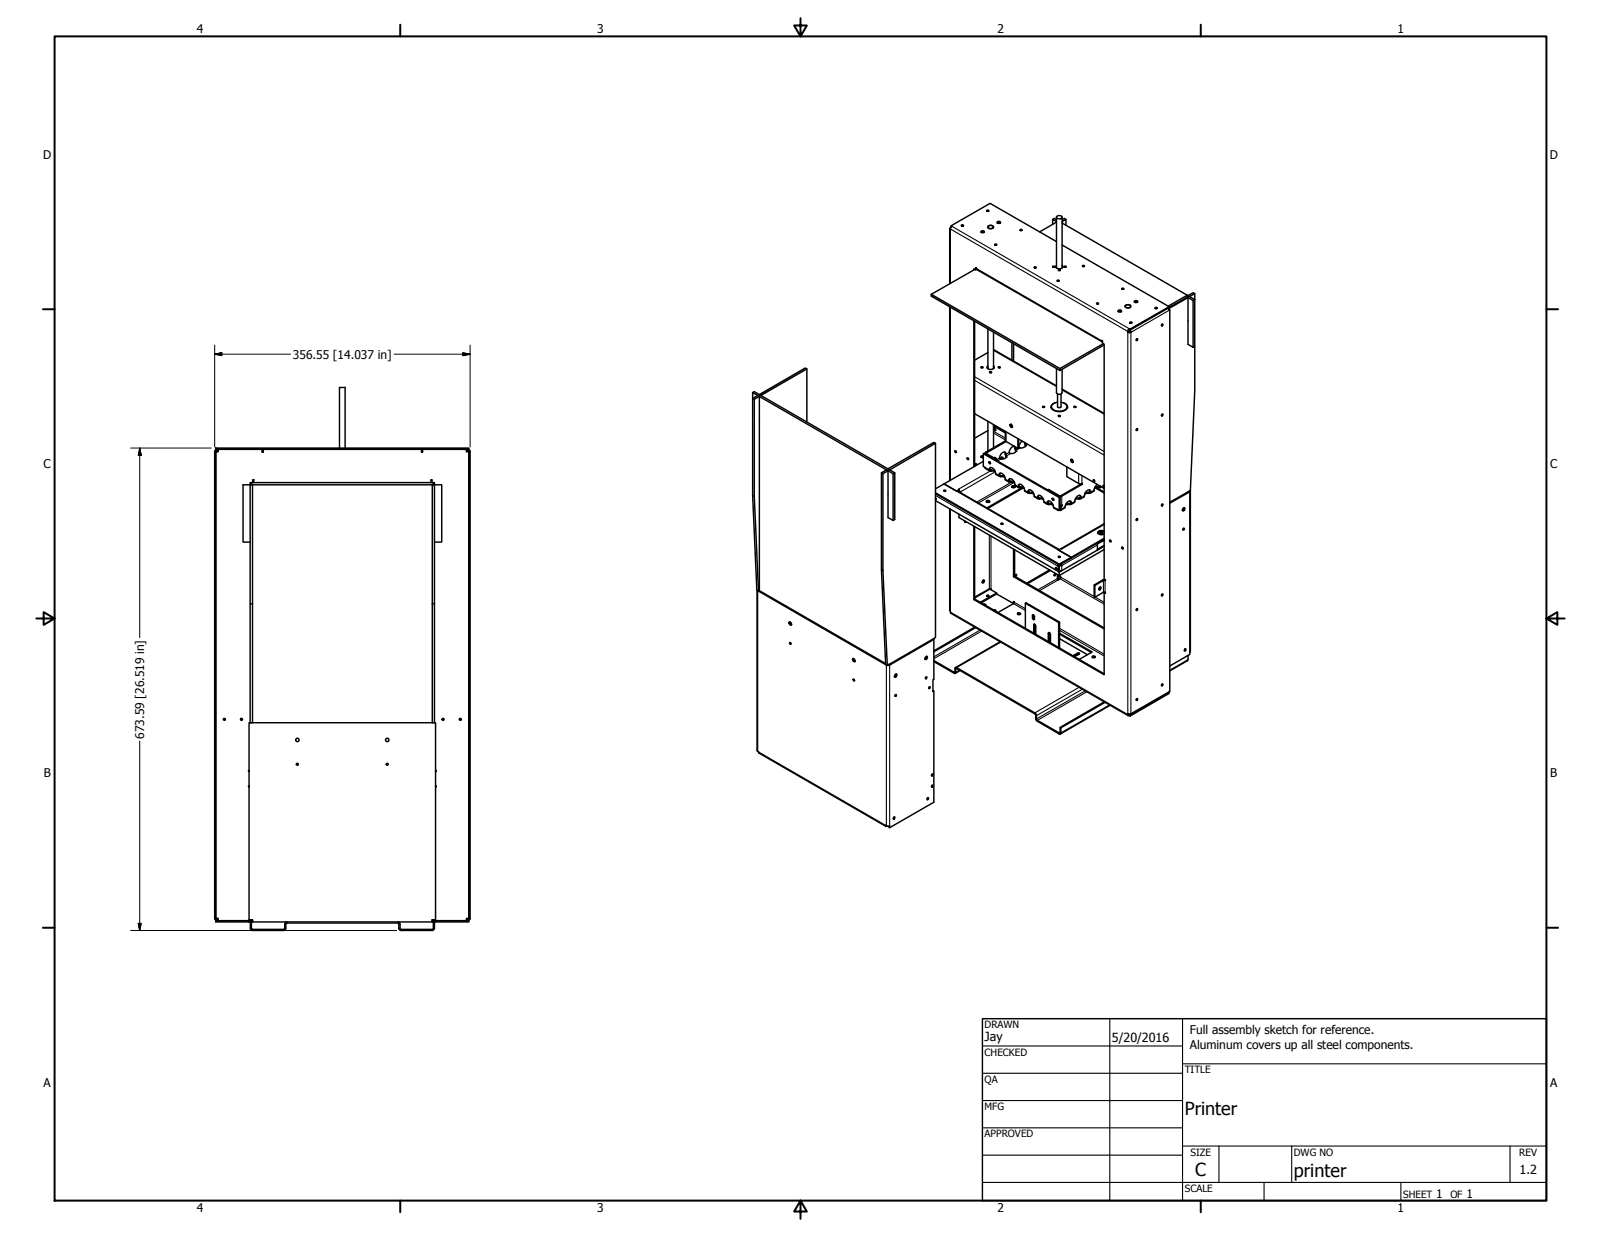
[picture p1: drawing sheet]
<svg xmlns="http://www.w3.org/2000/svg" width="559mm" height="432mm" viewBox="0 0 559 432" stroke-linecap="round" stroke-linejoin="round" font-family="sans-serif">
<!-- layer: Visible (ANSI) -->
<g fill="none" stroke="#000" stroke-width=".51">
<path d="M331.7 79.9v.4M332 78.8l13.6-7.8 23.1 13.3M335.6 78.9h.6l-.7-.1a.36 .36 0 0 1 .4-.4 .36 .36 0 0 1 .3 .5h-.5M344.4 73.7h.7h-.7a.35 .35 0 0 1 .3-.4 .35 .35 0 0 1 .4 .4h-.6M344.9 79a1.16 1.16 0 0 1 1.9 .4 1.16 1.16 0 0 1-2-.2zM348 77.5a.56 .56 0 0 1 .8-.3 .56 .56 0 0 1 .3 .7h-.9zM348 77.8l.4-.2 .8 .2M367.4 76.6l1.3 .7M368.7 76.7l-.7-.4-.6 .3v1.7M368.7 77.5l-5.9 3.5M368.7 75.8v17.7M368.8 75.6a1.04 1.04 0 0 1 1.1-.4 1.04 1.04 0 0 1 .7 .9 1.04 1.04 0 0 1-1 .3 1.04 1.04 0 0 1-.8-.8z"/>
<path d="M370.7 77.3l1.3-.7v2M370.7 77.9l43.7 25.2v.6l-6.3 3.6M370.7 75.8v17.7M372 76.6l-.5-.3-.8 .4M339.9 94.2v-.3l.6 .3M340.2 94l-15.1 8.7M342.4 81.1l.6-.3 .5 .3M342.5 80.6l.5-.1 .5 .3a.58 .58 0 0 1-.5 .5 .58 .58 0 0 1-.6-.5zM347.3 85.5h.5h-.6a.35 .35 0 0 1 .4-.3 .35 .35 0 0 1 .3 .3h-.1M356.1 80.5h.5l-.6-.1a.36 .36 0 0 1 .4-.3 .36 .36 0 0 1 .3 .2l-.1 .2M361.1 93.5h.5l-.7-.1a.35 .35 0 0 1 .4-.3 .35 .35 0 0 1 .3 .3v.1M367.4 93h.6a.36 .36 0 0 1-.3 .3 .36 .36 0 0 1-.4-.2z"/>
<path d="M367.5 93.3h.5M368.7 92.6l-.1 .2a1.23 1.23 0 0 0 .8 1.1 1.23 1.23 0 0 0 1.2-.3l.4-.4-.3-.6M368.7 93l-.2 .3M369.1 98.1h.5l-.6-.1a.35 .35 0 0 1 .3-.3 .35 .35 0 0 1 .4 .3l-.1 .1M369.4 94.1h.6a.32 .32 0 0 1-.3 .4 .32 .32 0 0 1-.3-.4zM369.5 94.4h.5M370.7 93l.3 .3M370.7 85.5l37.4 21.6M371.4 93h.6a.36 .36 0 0 1-.2 .3 .36 .36 0 0 1-.5-.2zM371.5 93.3h.5M377.9 93h.5h-.6a.36 .36 0 0 1 .3-.4 .36 .36 0 0 1 .4 .3l-.1 .1M325.1 102.7l44.9 26v.6l-44.9-25.9z"/>
<path d="M339.9 112v50.9M340.2 112.1v50.7M344.8 114.7v14M346.8 116l-.1 12.7M353.2 119.6v6.1M353.8 120v6M382.8 106h.5h-.6a.35 .35 0 0 1 .4-.3 .35 .35 0 0 1 .3 .3h-.1M384.5 118.9l.3 .5M384.8 119.8l.6 .3v82.1l.4 .2v.4l-.1-.2M385.1 120l-15.1 8.7M390.3 108.4a.56 .56 0 0 1 .7-.3 .56 .56 0 0 1 .3 .7h-.9zM390.3 108.7l.4-.2 .7 .2"/>
<path d="M391.1 108.5l-.8 .3M391.7 101h.5l-.7-.1a.32 .32 0 0 1 .4-.3 .32 .32 0 0 1 .3 .4M392.8 106.7a.98 .98 0 0 1 1.1-.4 .98 .98 0 0 1 .7 .9 1.16 1.16 0 0 1-1.9-.4zM393.6 115.7v.3M393.9 115.5v.4M394 115.3l.1 .1M394.3 112.6l.5-.2 .3 .3-.7 .1h.6h-.3zM394.5 114.9l13.6-7.8v.3l-13.6 7.8M395.9 105.5l.4-.2 .8 .2M396 105l.5-.1 .6 .3a.58 .58 0 0 1-.6 .5 .58 .58 0 0 1-.6-.5zM396.8 118.2l-.2 .5M403.2 107.4l.3-.1 .4 .3-.7 .1h.7l-.4 .1z"/>
<path d="M405.6 113.2l-.2 .4M407.7 107.6l.4 .7 .2-.1-.3-.1M408.3 108.2v133l-.4 .6M414.7 103.9l-6.8 3.9M416.4 104.9l-2-1.2 .3 .2v16.3l1.7 1 .6-.3v-16.3l-.6 .3v16.3M417 102.5l-.6-.3-1.7 1 .5 .3 1.8-1v2.1l-2.6-1.5-6.7 3.8M262.7 139.1l1.8-1.1 .5 .4v67.8l-.3 .2-.5-.3-1.5-33.1zM262.7 137l49 28.4M265 137.7l16.1-9.2 .5 .3-16 9.2zM265 138.4l-1.7 1M281.6 128.8v18.5M342.5 128.4h.5"/>
<path d="M344.8 128.1l-.3 .3M344.8 127.8l-.2 .1a1.02 1.02 0 0 0 .5 1.1 1.02 1.02 0 0 0 1.2-.1l.7-.4-.2-.7M344.8 123.1l-4.6 2.6M345.5 130.1h.5M345.5 129.8l.6 .1a.35 .35 0 0 1-.3 .3 .35 .35 0 0 1-.4-.3zM346.8 122.2h.4M346.8 128.1l.2 .3M348.4 128.1h.7a.35 .35 0 0 1-.3 .4 .35 .35 0 0 1-.4-.4zM348.6 128.4h.4M368.7 128.6v8.4a1.08 1.08 0 0 0 1 .7 1.08 1.08 0 0 0 1-.7v-8.1M369.1 137.5v4.5a.73 .73 0 0 0 1.2 0v-4.5M385.4 120.4l-15.4 8.9"/>
<path d="M417 120.9v15.5l-1.5 34.8-.8 .5M74.9 157.7h.4M74.9 157.7v162.9M75.3 156.4h88.3v.4h-88.3zM75.3 157.7v162.9M75.7 156.8h15.7v1.1h.5v-1.1h55.2v1.1h.4v-1.1h15.8l.6 .3 .2 .5M75.7 157.2l-.4 .4M75.7 156.8l-.5 .3-.3 .5M76.1 156.8v.9h-.8v162.9h.8v.8M76.1 157.2h-.4v.5M118.5 156.4v-21.1h2v21.1M162.8 156.8v.9h.8v162.9h-.8v.8"/>
<path d="M162.8 157.2h.5M163.3 157.2v.5M163.3 157.2l.4 .4M163.6 157.7h.5v162.9h-.5zM326.5 154.7v67.9l-.9 .5M333.4 157.4l.4 .5a.37 .37 0 0 1-.5-.1 .37 .37 0 0 1 .1-.4zM333.6 157.4l.2 .4M337.8 159.8l.3 .5M340.2 144.4l45.2 26.1M343.2 159.4l-.8 .2M343.2 159.1h-.4l-.5 .3 .1 .2 .8 .2M343.2 158.4l26.5 15.3"/>
<path d="M344 158.5l3.9 2.3 .3-.2M344.4 158.4l3.8 2.2v.3M344.8 147v10.5M344.8 150.3l-4.6 2.7M346.8 149.4a.51 .51 0 0 1 .6 .3 .51 .51 0 0 1-.2 .7l-.4-.5M346.8 148.2v8.1M346.8 148.7l4.1 2.4M346.8 148.4l4.1 2.4M346.8 159.8h.6l.3 .5M347 149.4l.5 .8M347.2 149.4l.3 .7M347.3 159.7l.2 .4"/>
<path d="M349.5 160h.5M350.6 157.8l.2 .6M350.9 153.9l-6.9 4M351.2 158.6a.89 .89 0 0 0-.9-.9 .89 .89 0 0 0-.9 .8l-.5 1.4M352.6 148.1a.64 .64 0 0 1 .6 .4 .64 .64 0 0 1-.1 .7l-.5-.4zM352.8 148.1l.1 .6 .5 .4M352.9 148.1l.5 .8M354 155.8l.2 .7M354.5 156.7a.79 .79 0 0 0-.6-.9 .79 .79 0 0 0-.9 .5l-.6 .9-.2 .7M354.6 157.5v-.3a1.37 1.37 0 0 1-1.9 1.1M355.3 153.1v3.4M355.5 153.2v3.1l-.2 .2-4.1-2.4-6.8 4"/>
<path d="M356.8 154l-.5 .4-.7 1.6M357.6 154.4v.1M357.9 154.6v.1M364 142.2h.5M364 141.9h.6a.32 .32 0 0 1-.3 .3 .32 .32 0 0 1-.3-.3zM367 141.9l-.2 .3M367 142v.6M368.3 140.6a1.47 1.47 0 0 0-1.5 1.6 1.47 1.47 0 0 0 1.7 1.3 3.4 3.4 0 0 0 4.1-1.4l-.4-.9-1-.6M369.1 140.4a1.7 1.7 0 0 0-1.9 2.1 3.6 3.6 0 0 0 5.2-.3 1.95 1.95 0 0 0-2.1-1.8M369.4 145l.7 .1a.32 .32 0 0 1-.4 .3 .32 .32 0 0 1-.3-.4zM369.5 145.4h.5M372.5 141.9l.1 .3"/>
<path d="M372.5 142l-.1 .6M374.8 142l.7-.1a.36 .36 0 0 1-.3 .3 .36 .36 0 0 1-.4-.2zM375 142.2h.5M396.8 149.7l-.2 .4M405.6 144.6l-.2 .4M87.3 169.2v83.1M87.3 169.2h.8v41.6h-.8M87.3 169.2h-2.5v20h2.5M87.8 168.5h-.5v.7M87.8 169.2v-.7h63.5v.7M88.1 169.2h62.8M88.2 168.5v-1.1h.4v1.1"/>
<path d="M150.4 168.5v-1.1h.4v1.1M150.9 169.2v83.1h.7v-41.5M150.9 169.2h.7v41.6h-.7M151.3 168.5h.3v.7h2.6v20h-2.6M263.3 173.3l1.4 33.1M307.7 165l.5 .4v33.9l-.5-.4M309.9 163.6l16-9.2 .6 .3-16 9.3zM309.9 164.3l-1.7 1.1M311.7 165.4l.6-.4v16.4l-.6 .3-1.8-1v-16.4l-.5-.3-1.7 1v33.9l1.4 33.1 .6 .3 .8-.5M311.7 165.4v16.3M312.3 165l-49-28.3-.6 .3v2.1l.6 .3v33.9l-.6-.3M326.5 170.6l3-1.7 4.4 2.5"/>
<path d="M326.5 174.8l42.9 24.7 .3 .2v1.2l-35-20.2v-1.2M326.5 174.1l.2 .1M326.5 173.9l.2 .3-.2 .2M326.5 172.3l43.2 24.9M326.5 172l43.2 24.9M329.5 171.4h.5M329.5 171.1l.6 .1a.32 .32 0 0 1-.3 .3 .32 .32 0 0 1-.3-.4zM333.9 171.4h.4M333.9 171.4l.9-.4-.3 .5M334.5 170.8l.3 .2M334.6 171.4l.2 .3M334.8 171.5l-.2 .1"/>
<path d="M340.2 162.4l.3 .2M340.4 162.2l-.2 .1M343.2 161l-13.7 7.9 4.4 2.5M343.8 163.1l-.6-.3v-4.4l.3-.2 26.5 15.3M344.3 175.2l.3-.2 .8 .2M344.4 174.8a.51 .51 0 0 1 .7-.2 .51 .51 0 0 1 .2 .7h-.9l-.2-.2zM345.2 161.2a.4 .4 0 0 1 .4 .3 .4 .4 0 0 1-.1 .4zM345.4 161.2l.3 .5M350.6 166.2l-1.2-.1v.3l1.4 .2M353.1 169.8a.7 .7 0 0 1 1.2 .3 .7 .7 0 0 1-1.2-.3zM353.2 170.1l.6-.2 .5 .2M356.7 170.2l-12.2 7.1"/>
<path d="M357.1 170.4l-12.4 7.1M365.6 170.9v.1M367.3 174a.33 .33 0 0 1 .4 .2 .33 .33 0 0 1-.2 .4zM367.5 174l.3 .5-.3-.5M369.2 177.8l.5 .3 .3-.1v-4.5l-.3 .2v4.4M369.8 173l-3.9-2.2-.3 .1 3.8 2.3M370 176.7v.9M370.3 176.8v1M372 176l1.3-.2v.3l-1.4 .2M372.4 162.9v3.5l4.1 2.4M373.8 160.5a.59 .59 0 0 1 .7 .2 .59 .59 0 0 1-.2 .8l-.5-.4zM374 160.3l.1 .7 .5 .4"/>
<path d="M374 175.6a.79 .79 0 0 0-.6-.8 .79 .79 0 0 0-.9 .5l-.8 1.7M374.1 160.4l.5 .8M377.4 173.7a.78 .78 0 0 0-.6-.8 .78 .78 0 0 0-.9 .5l-.5 .6-.2 1M377.5 168.8l-7.2 4.2M377.8 169l-7.2 4.2M380.7 171.8a.89 .89 0 0 0-.8-.9 .89 .89 0 0 0-.9 .8l-.5 1.4M381.7 167.4l.4 .6a.35 .35 0 0 1-.5-.1 .35 .35 0 0 1 .1-.5zM381.9 167.5l.2 .5M382.4 170.4l3 1.7M382.8 170.2l2.6 1.6M383.1 169.2l-.8 .6-.4 1.3M384.1 169.7v.2"/>
<path d="M385.2 169.5l.2 .4M385.3 169.7l-.1-.3-.3 .1 .5 .6M405.6 176l-.2 .4M412.9 177.4l.4-.2a.59 .59 0 0 1 .2 .8 .59 .59 0 0 1-.8 .2zM413.3 177.2v.4l-.6 .6M415 171.5l-6.7 3.8M415.2 171.7l-6.9 3.9M308.2 199.3l1.5 33M336.7 181.8l.2 .6 .3-.2M336.9 182v.4M339.9 183.7v25.6l45.5 26.2v-28.6M340.2 183.8v25.3l45.2 26.1"/>
<path d="M349.5 183h.5M353.8 191.7v9.6l31.6 18.2M366.3 198.9l-8 4.7M366.6 199.1l-8 4.7M368.4 198.2a.33 .33 0 0 1 .5 .2 .33 .33 0 0 1-.3 .4zM368.9 198.6l-.2-.5 .2 .6M369.4 194.2l.7 .1a.35 .35 0 0 1-.4 .3 .35 .35 0 0 1-.3-.3zM369.5 194.6h.5M369.7 196.9l4.2-2.3v.3l-4.2 2.3zM369.7 197.6v1.8l-.3 .1v-1.8M369.8 199.3h.4M370 197.1v.2"/>
<path d="M370.3 197.1v.1M370.5 199.3l-.8 .4M370.6 191.6l-.3-.1-.9 .5M383 190.2v1.8l-12.4 7.2M383.9 186.4h1M384 186l.7-.1 .2 .3a.49 .49 0 0 1-.5 .4 .49 .49 0 0 1-.4-.6zM384.8 186.3l-.4 .3M385.1 188.3v.4M385.4 185.7a1.73 1.73 0 0 0-2.2 .4M385.4 185.4a1.33 1.33 0 0 0-2.2 .7 1.76 1.76 0 0 0 2.2 .3M385.4 188.2l-11.5 6.7v-.3l-4.5-2.6M385.4 188.8l-.3-.1-1.8 1-.3-.1"/>
<path d="M385.4 188.5l-.3-.2-1.8 1.1M385.4 187.9l-11.5 6.7-4.5-2.6M385.4 191.8l-15.7 9.1M385.4 190.6l-2.4 1.4M387.5 188.5l.3 .5M391.5 191a.36 .36 0 0 1 .5 .2 .36 .36 0 0 1-.1 .4zM391.8 191l.2 .5M396.8 181l-.2 .5M413.1 184.4l-.2 .6a.35 .35 0 0 0 .4-.1 .35 .35 0 0 0 0-.5l-.4 .4M88.1 210.8v41.5h-.8M264.5 206.2l44.9 26M265 206.2l44.1 25.4"/>
<path d="M275.5 217.1a.56 .56 0 0 1 .7 .4 .56 .56 0 0 1-.4 .7l-.4-.6zM275.7 217.1l.1 .6 .5 .4M331.7 213.4v.3M340.2 209.1l-.3 .2M340.2 218.9l-14.3 8.3M340.6 219.1l-14.7 8.4M343 202.7l.3-.2a.55 .55 0 0 1 .2 .7 .55 .55 0 0 1-.7 .3zM343.2 202.6l-.4 .6M343.2 210.9l.9 .2-.1 .2-.2-.1M343.3 202.5l-.5 .8M344.4 208.1h.7l-.7-.1a.36 .36 0 0 1 .4-.3 .36 .36 0 0 1 .3 .5h-.6M345.3 205.5l-5.1 3"/>
<path d="M345.4 205.5l2.5 1.5v.3M345.9 205.5v.4M346.8 212.9h.6l.2 .3h-.3M347.9 207.3l-5.4 3.1M347.9 207l-5.8 3.2M347.9 207.3l5.9 3.4M353.8 201.3l.3-.2v-9.3v9.3l31.3 18.1M353.8 210.7l-5.4 3.1M354 210.2l-.2-.3v.8M354.6 200.5l.2 .2v.3h-.5l.3-.5-.3 .5M355.2 214.4l.3-.2 .7 .2M355.3 214.5h.7"/>
<path d="M355.3 214l.8 .1a.48 .48 0 0 1-.4 .5 .48 .48 0 0 1-.5-.5zM357.9 210.6l11.6 6.7M368.2 200.3l-.3 .5M368.2 200.3l-.3 .6M369.1 200.5v1.5M369.4 201.4v.7l-.3 .1 .3 .2M369.8 217.2l-11.7-6.8-.2 .2v8.7M370 202.1l-.7 .3M381.9 204.2v4.1l.2 .2 3-1.7M383.9 205l.1-.1a.47 .47 0 0 1 .2 .6 .47 .47 0 0 1-.7 .2zM384 204.9v.4l-.5 .4M384.8 202.5l-2.9 1.7 .2 .1"/>
<path d="M385.1 202.6l-3 1.7v4.2M396.8 212.5l-.2 .4M405.6 207.4l-.2 .4M275.8 224.3l.3 .4M297.7 229.9a.64 .64 0 0 1 .6 .4 .64 .64 0 0 1-.1 .7l-.5-.4zM297.8 237.1l.3 .1 .1 .5zM297.9 229.9l.1 .6 .4 .4M298.1 237.1l.2 .5M310.3 232l15.3-8.9 .3 .1v13.9l-.3 .2v4.1l.3-.2-.3-.1M312.4 235.5l.4-.2a.56 .56 0 0 1 .1 .7 .56 .56 0 0 1-.7 .2zM312.7 235.3v.5l-.5 .4M323.1 236.5l.2-.2a.36 .36 0 0 1 .1 .4 .36 .36 0 0 1-.4 .2z"/>
<path d="M323.1 229.3l.3-.2a.58 .58 0 0 1 .2 .8 .58 .58 0 0 1-.8 .2zM323.2 236.3l-.2 .4M323.4 229.1v.4l-.6 .6M324.4 239.8l-.2 .4M325.9 223.2l-15.4 9M325.9 230.9l7.2 4.1M325.9 230.6l7.2 4.1M333.3 233.4v1.1M333.6 233.6v1.1M333.9 233l27.3 15.9M333.9 233.4l27.3 15.8M365.9 221l.4-.1 .3 .5"/>
<path d="M366.6 222.5l-.4 .3M366.6 222.6l-.4 .2M369.5 226.1v-8.8l.3-.1v9.1M369.8 221l11.4 6.6-4.5 2.6M369.8 221.4l11.1 6.4M369.8 222.9l9.7 5.6M375.9 228.5l.1 .2M376.2 228h.5v.3M376.4 228.4l-.4 .2M376.7 228.3h-.5l-1.4 .8M376.7 228.3l-1.7 .9M381.3 229.2a.52 .52 0 0 1 .6-.2 .52 .52 0 0 1 .3 .5l-.8 .1z"/>
<path d="M381.3 229.5l.3-.2 .6 .2M381.4 229.6h.7M405.6 238.8l-.2 .4M413.6 226.6l.2-.1a.43 .43 0 0 1 .1 .5 .43 .43 0 0 1-.5 .2zM413.6 226.6l-.2 .5 .3-.5M414.7 228.8v1.5M415.2 227.8v.7l-6.9 4M87.3 252.3h-.4v68.8M87.7 252.3h63.6M151.6 252.3h.4v68.8M312.6 242.4l-.2 .5M325.9 241.2v38.8l-15.4 8.9"/>
<path d="M361.5 249.7v1.1M361.8 249.8v1.2M362.1 251.8l7.6 4.4M362.1 251.5l7.6 4.3M370 253.9l.3 .2v1.7M385.4 245l-15.4 8.9v1.8M385.7 245.2l-15.4 8.9M393.6 249.1v.3M393.9 249.3l.2 .1M396.8 243.9l-.2 .4M407.9 241.7l-13.4 7.9M408.1 241.7v.4l-13.6 7.8"/>
<path d="M86.9 274.3h-.2l.2 .4M86.9 268.9h-.2l.2 .4M152 268.9h.3v.4h-.3M152 274.3h.3v.4h-.3M264.8 262.5l.1 .4M323.6 278.6l.5-.1-.3 .6h-.3zM323.8 278.4l-.3 .6zM325.4 270.2l-.3 .4M325.4 274.1l-.3 .4M309.1 288.1l.2 .4 .4-.1M310.3 288.4v.3M312 285.2l-.2 .6 .3-.6"/>
<path d="M74.9 320.6l.3 .5 .5 .3M74.9 320.6h.4M75.3 320.6l.4 .4M75.7 320.6v.4h.4M86.9 321.1h1.2l.1 .7-.6-.2-.3-.5v.7h-.4M86.9 321.4h-11.2M86.9 321.4h-11.6v.4h11.6M86.9 321.1v.7M87.3 321.4h.1M87.3 321.8h.1M87.4 324l.2 .6 .6 .2h10.7l.6-.2 .3-.6M87.4 324v-2.2h.4v2.2"/>
<path d="M87.8 321l.4 .4M87.8 324l.4 .4h10.7l.5-.4M87.8 321.8h63.5M88 321.4h.1M99.4 322.6v1.4M99.8 322.6v1.4M99.8 322.6l.4-.4h38.6l.5 .4M100.2 321.8l-.6 .3-.2 .5M138.8 321.8l.6 .3 .2 .5M139.2 324l.2 .6 .6 .2M139.2 322.6v1.4M139.6 324l.4 .4"/>
<path d="M139.6 322.6v1.4M140 324.8h10.8M140 324.4h10.8M150.8 321.4h.1M151.3 321.1h.7v.7h-.4v-.7l-.2 .5-.6 .2M151.3 321.8h.3v2.2M151.3 321.1h-.5v.7M151.3 321.8v2.2M151.3 321l-.5 .4M151.3 324l-.5 .4M151.5 321.4h.1M151.6 324l-.2 .6-.6 .2"/>
<path d="M152 321.4h11.6v.4h-11.6M152 321.4h11.3M162.8 321h.5M163.3 320.6v.4M163.3 321.4h.1M163.7 320.6l-.4 .4M164.1 320.6l-.2 .5-.6 .3"/>
<circle cx="396.9" cy="118.5" r=".33"/>
<circle cx="405.7" cy="113.4" r=".33"/>
<circle cx="342.8" cy="128.2" r=".29"/>
<circle cx="349.8" cy="159.7" r=".29"/>
<circle cx="396.9" cy="149.9" r=".33"/>
<circle cx="405.7" cy="144.8" r=".33"/>
<circle cx="337.8" cy="160.2" r=".34"/>
<circle cx="405.7" cy="176.3" r=".33"/>
<circle cx="349.8" cy="182.8" r=".29"/>
<circle cx="387.5" cy="188.9" r=".32"/>
<circle cx="396.9" cy="181.3" r=".33"/>
<circle cx="368.1" cy="200.7" r=".37"/>
<circle cx="396.9" cy="212.8" r=".33"/>
<circle cx="405.7" cy="207.6" r=".33"/>
<circle cx="275.8" cy="224.7" r=".32"/>
<circle cx="405.7" cy="239.1" r=".33"/>
<circle cx="78.3" cy="251.1" r=".35"/>
<circle cx="84.3" cy="251.1" r=".35"/>
<circle cx="103.8" cy="258.3" r=".6"/>
<circle cx="135.2" cy="258.3" r=".6"/>
<circle cx="154.7" cy="251.1" r=".35"/>
<circle cx="160.7" cy="251.1" r=".35"/>
<circle cx="312.7" cy="242.8" r=".33"/>
<circle cx="324.5" cy="240" r=".33"/>
<circle cx="396.9" cy="244.2" r=".33"/>
<circle cx="103.8" cy="266.8" r=".35"/>
<circle cx="135.2" cy="266.8" r=".35"/>
<circle cx="325.4" cy="274.4" r=".33"/>
<circle cx="325.4" cy="270.5" r=".33"/>
<circle cx="312.1" cy="285.5" r=".37"/>
</g>
<g fill="#000">
<circle cx="340.2" cy="94" r=".25"/>
<circle cx="394.1" cy="115.1" r=".25"/>
<circle cx="75.3" cy="157.7" r=".25"/>
<circle cx="75.7" cy="156.8" r=".25"/>
<circle cx="118.5" cy="156.8" r=".25"/>
<circle cx="120.5" cy="156.8" r=".25"/>
<circle cx="163.3" cy="156.8" r=".25"/>
<circle cx="163.6" cy="157.7" r=".25"/>
<circle cx="354.6" cy="157.5" r=".25"/>
<circle cx="335" cy="171.8" r=".25"/>
<circle cx="347.9" cy="160.8" r=".25"/>
<circle cx="369.4" cy="197.4" r=".25"/>
<circle cx="75.3" cy="320.6" r=".25"/>
<circle cx="151.6" cy="321.8" r=".25"/>
<circle cx="163.6" cy="320.6" r=".25"/>
</g>
<!-- layer: Visible Narrow (ANSI) -->
<g fill="none" stroke="#000" stroke-width=".38">
<path d="M331.7 79.9l61.9 35.8 .3-.2M332.2 79l61.9 35.7M331.7 80.3v18.6M340.8 93.7l43.9 25.2M367.7 93.2l.1 .1M331.7 107.3v60.3M393.6 116v133.1M394.2 115.1l-.1 .3M408.1 108.3l-13.4 7.7v133.1l13.4-7.7M340.2 131.5l45.2 26.1M340.2 132.8l45.2 26.1M346.8 122.3l21.9 12.6"/>
<path d="M370.7 136.1l14.7 8.5M344 157.9l.4 .2-.4 .5M346.8 150.6l4.1 2.3M346.8 151.2l4.1 2.3M348.9 159.9l-1 .5M351.2 150.7v3.4M352.2 157.9l-1 .7-.4-.2M352.7 158.3l-1.5 .9M355 156.3l-.5 .4-.3-.2M355.6 156h-.1M356.1 156.3l-1.5 .9M357.6 154.5l.3 .1"/>
<path d="M358.5 154.9l-.6 .4M326.5 173l42.7 24.6M331.7 177.7v35.7M333.9 171.4l35.5 20.6M340.2 161.8l.2 .4M343.8 163.1l1.4 .9 .3-.2 .5 .3M345.6 164.5l-11.1 6.3M347.4 164.7l-12.4 7.1-.2-.2M347.5 165.3l1.9 .8M349.4 160.3l-1.2 .6M350.8 167.3l1.9 .7M353 168.3l-12.1 7"/>
<path d="M353.9 168.5l-12.4 7.1M354.2 169.2l1.1 .7 .3-.2 .5 .2M357.6 171.1l1.9 .8M360.9 173.1l1.9 .8M364.3 175l1.9 .8M367.7 177l1.5 .8M369.4 173.2h.1M369.8 173l-.4 .2M370.3 173l.3 .2v3.1M371.7 177l-1.4 .8-.3-.1M375.2 175l-1.9 .8M376.5 165.4v3.4"/>
<path d="M377.6 166v2.8M378.5 173.1l-1.9 .8M381.9 171.1l-1.9 .8M384.2 169.8l-.9 .1M415 171.5l.2 .2v56.1M345.3 186.8v18.7M345.9 187.1v18.4M369.7 197.2l-.3 .2M383 190.2l-12.4 7.2v1.8M385.4 183.1l-14.8 8.5M385.4 190.3l-2.4 1.4M264.5 206.2v56.1"/>
<path d="M331.7 213.7l61.9 35.7h.5v-.2M342.1 220l-16.2 9.3M345.6 205.7l-5.4 3.1M353.8 210.7l4.1 2.4M354 210.2l3.9 2.3M360.4 214.9l.2-.2 .3 .2M360.6 215.5l-.2 .2M361.1 217.9l-.3 .2M369.1 202l-6.8 3.9M369.3 202.4l-6.5 3.8M369.4 200.7v.7M369.8 219.3l15.6 9"/>
<path d="M370 202.1l15.4 8.8M370 200.7v.7M370.3 201.5l11.6 6.7M382.2 208.4l3.2 1.8M384.8 202.5l.3 .1v4.2M385.8 202.6l-.1 4.2M309.4 232.2v56.1M310.3 232l.2 .2v56.1M334.9 233.9l-1.3 .8-.3-.2-.2 .5M342.6 220.3l-16.7 9.6M349.3 224.2l-15.4 8.8-.3 .6-.3-.2M361 221.1h.1"/>
<path d="M366.2 220.9l-.3 .1M366.2 224l-.1 .1M369.8 220l15.6 9M376.2 228v.3M376.7 239.9l-15.5 9v.3M414.7 230.3l-6.4 3.6M377.8 240.6l-16 9.2-.3-.1M378.8 241.2l-17 9.8-.3-.2M379.3 241.5l-17.2 10v.3M387.3 246.1l-17 9.7h-.6v.4M264.8 262.5l44.3 25.6M309.6 288.4h.1"/>
</g>
<g fill="none" stroke="#000" stroke-width=".51">
<path d="M331.5 79.9v19.2M331.7 79.6l-.2 .3 .2 .4M331.7 79.6v.1M331.9 79.3l.1-.5 .2 .2-.5 .9M332 79.2l-.3 .4M340.5 93.4l.3 .1v.5l-.3 .2zM340.8 93.7l.1 .4 43.8 25.2M331.5 107.1v60.7M384.5 118.9h.3v.9M394.1 115.1l.6 .9M394.1 115.4l.4 .5M394.1 114.7l-.5 1"/>
<path d="M394.1 114.7l.4 .2v.3l-.4-.1zM394.1 115.1l-.2 .4M394.5 115.9l-.9 .1h1.1M394.5 115.9l.2 .1M347.2 122.2l21.5 12.5M370.7 135.8l14.7 8.5M343.9 158.2v.2M344 157.9l-.1 .2 .1 .4M344.4 158.1v.3M350.8 158.4l.4 1.1v-.3M350.9 150.6v3.3l.3 .2M351.2 158.6v.6"/>
<path d="M351.2 159.2a1.46 1.46 0 0 1-2.3 .7M352.2 157.9l.5 .4M354.2 156.5l.4 1M354.5 156.7l.1 .5M357.6 154.5l.3 1.1v-.3M357.9 154.7v.6M357.9 155.3a1.39 1.39 0 0 1-2.3 .7M331.5 177.6v35.6l.2 .2M334.3 171.4l35.4 20.4M334.8 171.1l.2 .7M340.2 161.9l.7 .1-.7 .4M340.6 161.9v.3"/>
<path d="M343.8 163.1l.1 .4 1.5 .9M345.7 163.2l-.2 .6 .5 .3M346 164.1l1.2 .2M346 164.1v.4M346 164.5l1.4 .2M346 164.5h-.3a.7 .7 0 0 1-.3-1.1 .7 .7 0 0 1 1.1 0l.7 .9 .3 1.2 1.3 .8M349.1 165.2l-.2 .6 .5 .3M349.4 166.4h-.2a.64 .64 0 0 1-.6-.8 .64 .64 0 0 1 1-.4 3.1 3.1 0 0 1 1.4 2.4l1.2 .7M352.5 167.1l-.3 .6 .5 .3M352.7 168l1.2 .1M352.7 168v.3M352.7 168.3l1.4 .2"/>
<path d="M352.7 168.3h-.4a.71 .71 0 0 1-.1-1.1 .71 .71 0 0 1 1.1 .1l.6 .8 .4 1.4M354.3 169.5l1.2 .7M355.9 169l-.3 .7 .5 .2M356.1 169.9l1.2 .2M356.1 169.9v.3M356.1 170.2l1.4 .3M356.1 170.2l-.2 .1a.74 .74 0 0 1-.2-1.2 .74 .74 0 0 1 1.2 .4l.8 1.9 1.2 .7M359.2 171l-.2 .6 .5 .3M359.5 171.9l1.2 .1M359.5 171.9v.3M359.5 172.2l1.4 .3M359.5 172.2h-.2a.66 .66 0 0 1-.6-.9 .66 .66 0 0 1 1-.2 3.2 3.2 0 0 1 1.4 2.3l1.2 .7"/>
<path d="M362.6 172.9l-.3 .6 .5 .4M362.8 173.9l1.2 .1M362.8 173.9v.3M362.8 174.2l1.4 .2M362.8 174.2h-.2a.74 .74 0 0 1-.2-1.3 .74 .74 0 0 1 1.2 .5l.4 .6 .4 1.3M364.4 175.4l1.2 .7M366 174.9l-.2 .7 .4 .2M366.2 175.8l1.2 .2M366.2 175.8v.3M366.2 176.1l1.4 .2M366.2 176.1h-.1a.69 .69 0 0 1-.6-1 .69 .69 0 0 1 1.2 0l.7 .9 .4 1.3 1.5 .9M369.2 177.8l.1 .3h.4"/>
<path d="M369.4 173.2h1.2M369.8 173h.5M370 176.5l.7-.2v.3l-.4 .2-.3-.1 .5-.3 .2 .2M370 177.6v.1M370.3 177.8l-.1 .3h-.4M371.7 177v.3l-1.6 .9M373.5 174.9l.2 .7-.4 .2M374 175.6l-.1 .4-.6 .1M375 175.4l-1.2 .7M375.2 175l-.2 .3M376.5 168.8l1.3-.1v.3l-.3-.2M376.6 173.9l-1.2 .1"/>
<path d="M376.6 174.2l-1.4 .2M376.6 173.9v.3M376.9 172.9l.2 .8-.5 .2M377.4 173.7l-.1 .4-.7 .1M378.5 173.1l-.1 .3-1.2 .7M380 171.9l-1.2 .1M380 172.2l-1.4 .3M380 171.9v.3M380.2 171l.2 .7-.4 .2M380.7 171.8l-.1 .3-.6 .1M381.9 171.1l-.1 .3-1.2 .7M383.3 169.9l-1.2 .2"/>
<path d="M383.3 170.2l-1.3 .3M383.3 169.9v.3M383.8 169.5v.3l-.5 .1M384.1 169.9l-.1 .3h-.7M384.4 169.9l-.5 .3M415.4 171.3l-.2 .4M415.5 171.3v56.2l-.3 .3M369.2 197.6l.2-.2 .3 .2zM369.3 197l-.1 .6M369.5 197.2l-.1 .2 .5 .1 .7-.1M370.2 197l.1 .2h-.5M370.2 199.3l-.1 .1"/>
<path d="M370.3 197.2l.3 .2M370.4 196.8l.2 .6M370.6 199.2l-.9 .1M382.8 189.7l.2 .5M383.3 189.4v.3M385.4 182.8l-15.1 8.7M385.4 190.6l-2.4 1.4M264.2 206.1v55.9l.6 .5M331.7 213.7l.2 .4 61.9 35.7M345.3 205.5h.6M354 210.2l-.2 .5M360.4 214.7l.3-.1 .2 .3 .2 1.2a.4 .4 0 0 1-.6 .1 .4 .4 0 0 1-.1-.5z"/>
<path d="M360.6 214.6v.9l.5 .7M361.1 217.9v3.3M369.1 202l.2 .4M369.4 201.4l.9 .1-.3 .6M385.1 202.6h.6M385.1 206.8h.6M385.4 206.9l.4-.1v.3zM385.8 202.4l-1 .1M310.5 232.2h-.7M333.3 234.5l-.2 .2M333.6 234.7l-.1 .3h-.4M333.9 233h-.5l-.1 .4"/>
<path d="M333.9 233.4l-.3 .2M335.1 234.1l-1.7 1M349.1 224l-15.6 9M360.8 221v-3.1l.2-.1 .5 .7v2.9M365.9 221v3M366.2 220.8v3.4M366.6 221.4v3M376.2 228l-1.7 .9M414.7 230.3l-.2 .3-6.2 3.6M361.2 248.9l.6 .9M361.2 249.2l.3 .5M361.5 250.8l.6 1"/>
<path d="M361.8 251l.3 .5M370 255.7l-.3 .1M370.3 255.8l-.3 .5-.3-.1M387.5 246.2l-17.4 10M393.6 249.1h1.1v.3h-.6M393.6 249.4l.1 .3h.4M393.9 249.3l.2 .1M394.1 249.4l.4 .5-.4-.2M394.1 249.4v.3M407.9 241.8l-13.3 7.7M264.9 262.9l44.3 25.6M309.1 288.1l.7 .3 .7-.1v.6l-.2-.2"/>
</g>
<g fill="#000">
<circle cx="351.2" cy="159.5" r=".25"/>
<circle cx="357.9" cy="155.6" r=".25"/>
<circle cx="370.5" cy="176.4" r=".25"/>
<circle cx="369.4" cy="197.4" r=".19"/>
</g>
<!-- layer: Border (ANSI) -->
<g fill="none" stroke="#000" stroke-width=".7">
<path d="M19 12.7h520.8v406.4h-520.8zM139.7 8.6v4.1M279.4 6.3v6.4l-2.2-3.8h4.4l-2.2 3.8M419.1 8.6v4.1M15 107.9h4M539.8 107.9h4M12.7 215.9h6.3l-3.8-2.2v4.4l3.8-2.2M539.8 215.9l3.8 2.2v-4.4l-3.8 2.2h6.3M15 323.8h4M539.8 323.8h4M139.7 419.1v4.1M279.4 419.1l2.2 3.8h-4.4l2.2-3.8v6.3"/>
<path d="M419.1 419.1v4.1"/>
</g>
<!-- layer: Title (ANSI) -->
<g fill="none" stroke="#000" stroke-width=".38">
<path d="M387.3 355.6v63.5M412.7 355.6v63.5M342.9 365.1h69.8M342.9 374.6h69.8M412.7 371.3h127.1M342.9 384.2h69.8M342.9 393.7h69.8M342.9 412.7h196.9M342.9 403.2h69.8M412.7 400h127.1M425.4 400v12.7M441.2 412.7v6.4"/>
<path d="M450.8 400v12.7M488.9 412.7v6.4M527 400v12.7"/>
</g>
<path d="M342.9 355.6h196.9v63.5h-196.9z" fill="none" stroke="#000" stroke-width=".51"/>
<!-- layer: Dimension (ANSI) -->
<path d="M74.9 123.6l2.5-.5v1zM74.9 123.6h26.5M74.9 120.5v35.5M137.5 123.6h26.6M161.5 123.1l2.6 .5-2.6 .5zM164.1 120.5v35.5M45.6 156.4h28.1M48.8 156.4l.5 2.5h-1zM48.8 156.4v66.2M48.8 258.7v66.1M45.6 324.8h92.8M48.3 322.3h1l-.5 2.5z" fill="none" stroke="#000" stroke-width=".35"/>
<path d="M74.9 123.6l2.5-.5zM74.9 123.6l2.5-.5v1zM161.5 124.1l2.6-.5zM161.5 123.1l2.6 .5-2.6 .5zM48.8 156.4l.5 2.5zM48.8 156.4l.5 2.5h-1zM48.3 322.3l.5 2.5zM48.3 322.3h1l-.5 2.5z" fill="#000" stroke="#000" stroke-width=".35"/>
<g font-size="6.3">
<text x="413.5" y="389.1">Printer</text>
<text x="417.2" y="410.6">C</text>
<text x="451.6" y="410.7">printer</text>
</g>
<g font-size="4.4">
<text x="343.7" y="363.5">Jay</text>
<text x="388.1" y="363.7">5/20/2016</text>
<text x="530.4" y="410">1.2</text>
</g>
<g font-size="4.2">
<text x="68.7" y="11.7">4</text>
<text x="208.4" y="11.7">3</text>
<text x="348.1" y="11.7">2</text>
<text x="487.8" y="11.7">1</text>
<text x="15.1" y="55.5">D</text>
<text x="540.9" y="55.5">D</text>
<text x="102.2" y="125.2">356.55 [14.037 in]</text>
<text x="15.2" y="163.4">C</text>
<text x="541" y="163.4">C</text>
<text x="50.3" y="257.9" transform="rotate(-90 50.3 257.9)">673.59 [26.519 in]</text>
<text x="15.3" y="271.4">B</text>
<text x="541.1" y="271.4">B</text>
<text x="415.3" y="361">Full assembly sketch for reference.</text>
<text x="415.3" y="366">Aluminum covers up all steel components.</text>
<text x="15.2" y="379.3">A</text>
<text x="541" y="379.3">A</text>
<text x="501.3" y="418.3">1</text>
<text x="511.8" y="418.3">1</text>
<text x="68.7" y="423.2">4</text>
<text x="208.4" y="423.2">3</text>
<text x="348.1" y="423.2">2</text>
<text x="487.8" y="423.2">1</text>
</g>
<g font-size="3.5">
<text x="343.7" y="358.9">DRAWN</text>
<text x="343.7" y="368.5">CHECKED</text>
<text x="413.5" y="374.6">TITLE</text>
<text x="343.7" y="378">QA</text>
<text x="343.7" y="387.5">MFG</text>
<text x="343.7" y="397.1">APPROVED</text>
<text x="415.5" y="403.4">SIZE</text>
<text x="451.6" y="403.4">DWG NO</text>
<text x="530.3" y="403.4">REV</text>
<text x="413.5" y="416.1">SCALE</text>
<text x="489.7" y="418.3">SHEET</text>
<text x="506.2" y="418.3">OF</text>
</g>
</svg>
